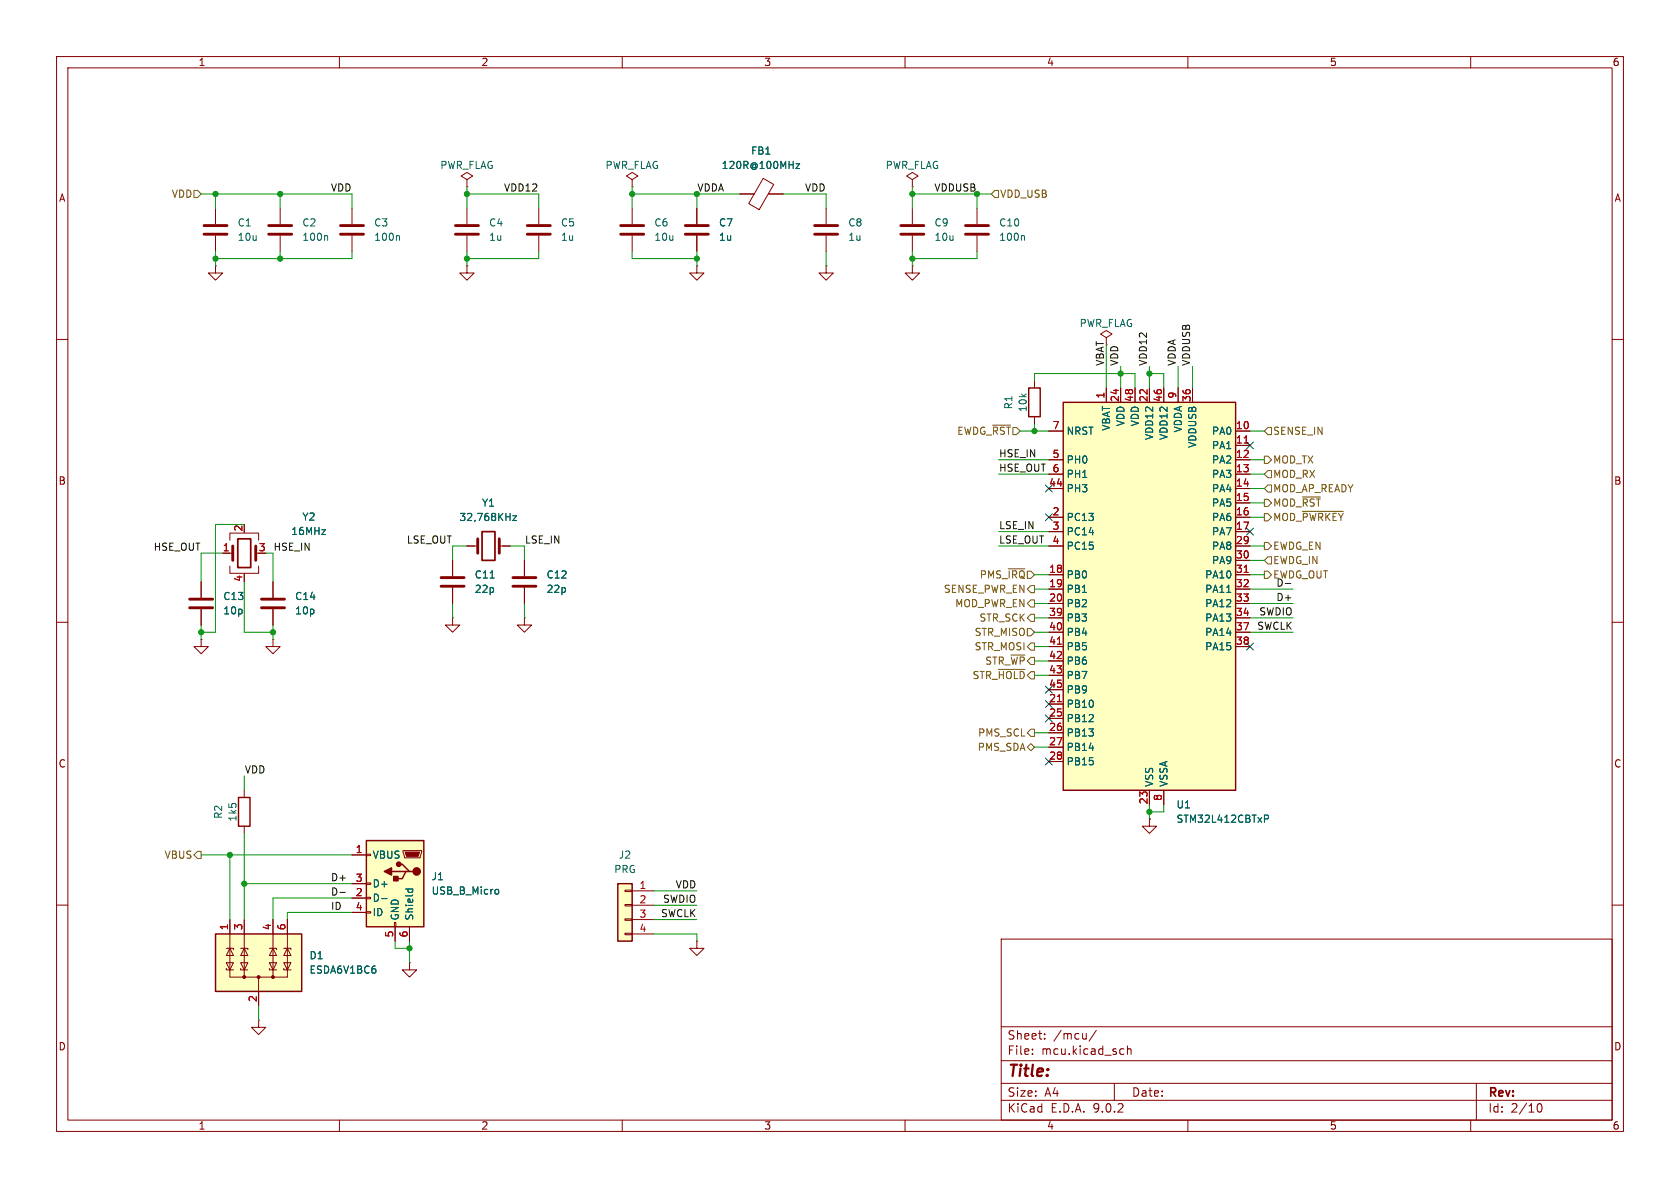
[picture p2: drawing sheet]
<svg xmlns="http://www.w3.org/2000/svg" width="297mm" height="210mm" viewBox="0 0 297 210" stroke-linecap="round" stroke-linejoin="round" font-family="sans-serif">
<g fill="none" stroke="#840000" stroke-width=".18">
<path d="M10 10h277v190h-277zM12 12h273v186h-273zM60 10v2M110 10v2M160 10v2M210 10v2M260 10v2M111.8 36.8v2.8M123.2 36.8v2.8M130.8 34.3h2.5M134.9 31.5l1.9 1.1-2.6 4.5-1.8-1.1zM135.8 34.3h2.6"/>
<path d="M111.8 41.7v2.8M123.2 41.7v2.8M161.3 47v1.3h-1.3l1.3 1.2 1.3-1.2h-1.3M161.3 47h.1M195.6 59.7l1-.6-1-.7-1 .7 1 .6v1.3M10 60h2M182.9 67.3v1.3M182.9 73.7v1.2M285 60h2M10 110h2M48.3 102.9v2.8M48.3 107.7v2.8"/>
<path d="M285 110h2M43.2 139.7v1.3M43.2 146.1v1.2M10 160h2M177 166h108v32h-108zM285 160h2M60 198v2M110 198v2M160 198v2M177 194.5h108M177 191.5h108M177 187.5h108"/>
<path d="M177 181.5h108M182.5 186.3v.1M182.5 185.5v.1M184.7 183.6v.1M184.7 182.8v.1M193.8 182.1l-1.3 2M197 191.5v3M198.2 185.4l.5 .1M198.7 186.3l-.5 .1M199.3 185.5l.2-.1 .4 .1 .1 .9M199.3 184.9v1.5M210 198v2"/>
<path d="M260 198v2M261 191.5v6.5M271.7 195.7l.2-.5 .2-.1a.81 .81 0 0 1 .6 .6 .81 .81 0 0 1-.3 .8h-.4l-.3-.5"/>
</g>
<path d="M181.9 68.6h2v5.1h-2zM42.2 141h2v5.1h-2z" fill="none" stroke="#840000" stroke-width=".25"/>
<path d="M109.7 39.9h4.1M121.2 39.9h4M109.7 41.4h4.1M121.2 41.4h4M46.2 105.9h4.1M46.2 107.4h4.1" fill="none" stroke="#840000" stroke-width=".51"/>
<path d="M140.7 28.9h.7l-.7 .9h.7" fill="none" stroke="#006464" stroke-width=".18"/>
<path d="M38.1 165.1h15.2v10.2h-15.2z" fill="#ffffc2"/>
<path d="M38.1 165.1h15.2v10.2h-15.2z" fill="none" stroke="#840000" stroke-width=".25"/>
<g fill="none" stroke="#840000" stroke-width=".18">
<path d="M82.5 31.8l1.1-.7-1.1-.6-1 .6 1 .7v1.2M82.5 33h.1M95.2 36.8v2.8M111.8 31.8l1-.7-1-.6-1.1 .6 1.1 .7v1.2M111.8 33h.1M146 36.8v2.8M95.2 41.7v2.8M146 47v1.3h-1.2l1.2 1.2 1.3-1.2h-1.3M146 47h.1M146 41.7v2.8M39.4 97.8h1.7M40.6 95.5v-1.3h5.1v1.3"/>
<path d="M80 99.1v2.8M82.5 96.5h2M88.3 96.5h1.9M92.7 99.1v2.8M35.6 113v1.3h-1.3l1.3 1.3 1.2-1.3h-1.2M35.6 113h.1M40.6 100.1v1.2h5.1v-1.2M43.2 101.3v.3M80 109.2v1.3h-1.3l1.3 1.3 1.3-1.3h-1.3M80 109.2h.1M80 103.9v2.8M92.7 109.2v1.3h-1.3l1.3 1.3 1.3-1.3h-1.3"/>
<path d="M92.7 109.2h.1M92.7 103.9v2.8M40 167.6h1.3v.3M40 171.2v.3h1.3M40 170.2h1.3l-.7 1.3zM40.6 167.6l.7 1.3h-1.3zM40.6 162.6v10.1h10.2v-10.1M42.5 167.6h1.3v.3M42.5 171.2v.3h1.3M42.5 170.2h1.3l-.6 1.3zM43.2 167.6l.6 1.3h-1.3zM43.2 162.6v10.1"/>
<path d="M45.7 172.7v5.1M47.6 167.6h1.3v.3M47.6 171.2v.3h1.3M47.6 170.2h1.3l-.6 1.3zM48.3 167.6l.6 1.3h-1.3zM48.3 162.6v10.1M50.2 167.6h1.2v.3M50.2 171.2v.3h1.2M50.2 170.2h1.2l-.6 1.3zM50.8 167.6l.6 1.3h-1.2zM72.4 170.2v1.3h-1.3l1.3 1.2 1.3-1.2h-1.3M72.4 170.2h.1"/>
<path d="M123.2 166.4v1.2h-1.3l1.3 1.3 1.3-1.3h-1.3M123.2 166.4h.1M45.7 180.3v1.3h-1.3l1.3 1.3 1.3-1.3h-1.3M45.7 180.3h.1"/>
</g>
<g fill="#840000" stroke="#840000" stroke-width=".18">
<circle cx="43.2" cy="172.7" r=".25"/>
<circle cx="45.7" cy="172.7" r=".25"/>
<circle cx="48.3" cy="172.7" r=".25"/>
</g>
<path d="M93.2 39.9h4.1M144 39.9h4.1M93.2 41.4h4.1M144 41.4h4.1M41.1 96.5v2.6M45.2 96.5v2.6M84.5 95.3v2.5M88.3 95.3v2.5M78 102.1h4M78 103.6h4M90.7 102.1h4M90.7 103.6h4" fill="none" stroke="#840000" stroke-width=".51"/>
<path d="M42 95.3h2.3v5h-2.3zM85.2 94h2.3v5.1h-2.3z" fill="none" stroke="#840000" stroke-width=".3"/>
<path d="M90.7 91.2h.6l-.6 .8h.6M86.7 102.2h.7" fill="none" stroke="#006464" stroke-width=".18"/>
<path d="M64.8 148.6h10.1v15.2h-10.1z" fill="#ffffc2"/>
<path d="M64.8 148.6h10.1v15.2h-10.1zM69.2 154.1h2.6M70.5 152.8h.6l1.3 1.3h.6M72.4 154.1h-.6l-.7 1.2h-1.3" fill="none" stroke="#840000" stroke-width=".25"/>
<g fill="none" stroke="#840000" stroke-width=".18">
<path d="M35.6 102.9v2.8M35.6 107.7v2.8M62.2 151.1h2.6M62.2 156.2h2.6M62.2 158.8h2.6M64.8 151h.7v.3h-.7zM64.8 156.1h.7v.2h-.7zM64.8 158.6h.7v.3h-.7zM71.2 150.4h3.3v.2l-.2 1h-2.8zM62.2 161.3h2.6M64.8 161.2h.7v.2h-.7zM69.7 163.1h.3v.7h-.3z"/>
<path d="M69.8 163.8v2.6M72.4 163.8v2.6"/>
</g>
<path d="M71.6 150.6h2.6l-.3 .8h-2z" fill="#840000" stroke="#840000" stroke-width=".18"/>
<g fill="#840000" stroke="#840000" stroke-width=".25">
<path d="M69.6 154.9h.8v.8h-.8z"/>
<path d="M67.9 154.1l1.3-.7v1.3z"/>
<circle cx="73.7" cy="154.1" r=".63"/>
<circle cx="70.5" cy="152.8" r=".38"/>
</g>
<path d="M67.5 158.8h.9M71.7 157.2h1.3M72.2 157.2l-.1 .3M72.9 157.2l.1 .3M87.7 157.2l.3 .1 .2 .2-.1 .4-.4 .2" fill="none" stroke="#006464" stroke-width=".18"/>
<path d="M33.5 105.9h4.1M33.5 107.4h4.1" fill="none" stroke="#840000" stroke-width=".51"/>
<path d="M109.2 156.2h2.6v10.2h-2.6z" fill="#ffffc2"/>
<path d="M109.2 156.2h2.6v10.2h-2.6z" fill="none" stroke="#840000" stroke-width=".25"/>
<path d="M161.3 31.8l1-.7-1-.6-1 .6 1 .7v1.2M161.3 33h.1M123.2 47v1.3h-1.3l1.3 1.2 1.3-1.2h-1.3M123.2 47h.1M110.5 157.4h1.3v.2h-1.3zM110.5 159.9h1.3v.2h-1.3zM111.8 157.5h3.8M110.5 162.4h1.3v.3h-1.3zM110.5 165h1.3v.2h-1.3zM111.8 160h3.8M111.8 162.6h3.8M111.8 165.1h3.8" fill="none" stroke="#840000" stroke-width=".18"/>
<path d="M188 71.1h30.4v68.6h-30.4z" fill="#ffffc2"/>
<path d="M188 71.1h30.4v68.6h-30.4z" fill="none" stroke="#840000" stroke-width=".25"/>
<g fill="none" stroke="#840000" stroke-width=".18">
<path d="M38.1 36.8v2.8M49.5 36.8v2.8M62.2 36.8v2.8M82.5 36.8v2.8M123.2 36.8v2.8M130.8 34.3h2.5M135.9 34.3h2.5M161.3 36.8v2.8M172.7 36.8v2.8M38.1 47v1.3h-1.3l1.3 1.2 1.3-1.2h-1.3M38.1 47h.1M38.1 41.7v2.8"/>
<path d="M49.5 41.7v2.8M62.2 41.7v2.8M82.5 47v1.3h-1.2l1.2 1.2 1.3-1.2h-1.3M82.5 47h.1M82.5 41.7v2.8M123.2 41.7v2.8M161.3 41.7v2.8M172.7 41.7v2.8M185.4 76.2h2.6M195.6 68.6v2.5M198.1 68.6v2.5M200.7 68.6v2.5"/>
<path d="M203.2 68.6v2.5M205.7 68.6v2.5M208.3 68.6v2.5M210.8 68.6v2.5M218.4 76.2h2.6M218.4 78.7h2.6M39.4 97.8h1.2M80 99.1v2.8M82.5 96.5h1.3M88.9 96.5h1.3M92.7 99.1v2.8M185.4 81.3h2.6"/>
<path d="M185.4 83.8h2.6M185.4 86.4h2.6M185.4 91.4h2.6M185.4 94h2.6M185.4 96.5h2.6M218.4 81.3h2.6M218.4 83.8h2.6M218.4 86.4h2.6M218.4 91.4h2.6M218.4 94h2.6M218.4 96.5h2.6M218.4 88.9h2.6"/>
<path d="M218.4 99.1h2.6M35.6 102.9v2.8M35.6 107.7v2.8M48.3 113v1.3h-1.3l1.3 1.3 1.2-1.3h-1.2M48.3 113h.1M48.3 102.9v2.8M48.3 107.7v2.8M80 103.9v2.8M92.7 103.9v2.8M185.4 101.6h2.6M185.4 104.1h2.6M185.4 106.7h2.6"/>
<path d="M185.4 109.2h2.6M185.4 111.8h2.6M185.4 114.3h2.6M185.4 116.8h2.6M185.4 119.4h2.6M218.4 101.6h2.6M218.4 104.1h2.6M218.4 106.7h2.6M218.4 109.2h2.6M218.4 111.8h2.6M218.4 114.3h2.6M185.4 121.9h2.6"/>
<path d="M185.4 124.5h2.6M185.4 127h2.6M185.4 129.5h2.6M185.4 132.1h2.6M185.4 134.6h2.6M203.2 139.7v2.5M205.7 139.7v2.5M62.2 151.1h2.6M62.2 156.2h2.6M62.2 158.8h2.6M203.2 144.8v1.3h-1.3l1.3 1.2 1.3-1.2h-1.3M203.2 144.8h.1"/>
<path d="M40.6 162.6v2.5M43.2 162.6v2.5M45.7 175.3v2.5M48.3 162.6v2.5M50.8 162.6v2.5M62.2 161.3h2.6M69.8 163.8v2.6M72.4 163.8v2.6"/>
</g>
<path d="M220 78.3h.7M186.9 113.9h.8M220 101.2h.7M186.9 124h.8" fill="none" stroke="#a90000" stroke-width=".18"/>
<g fill="none" stroke="#006464" stroke-width=".18">
<path d="M140.7 28.9h.7l-.7 .9h.7M57.7 41.6l.2 .2v.7M70.4 41.6l.2 .2v.7M180.9 41.6l.2 .2v.7M90.7 91.2h.6l-.6 .8h.6M86.7 102.2h.7M216.9 104.7h.7M67.5 158.8h.9M71.7 157.2h1.3M72.2 157.2l-.1 .3M72.9 157.2l.1 .3M87.7 157.2l.3 .1 .2 .2-.1 .4-.4 .2"/>
<path d="M223.5 144.1h.5l.3 .2-.2 .4-.6 .1"/>
</g>
<path d="M36.1 39.9h4M47.5 39.9h4.1M60.2 39.9h4.1M80.5 39.9h4.1M159.3 39.9h4M170.7 39.9h4.1M36.1 41.4h4M47.5 41.4h4.1M60.2 41.4h4.1M80.5 41.4h4.1M159.3 41.4h4M170.7 41.4h4.1" fill="none" stroke="#840000" stroke-width=".51"/>
<g fill="none" stroke="#725600" stroke-width=".18">
<path d="M34.3 33.7h.6l.7 .6-.7 .6h-.6zM175.9 33.7h.6v1.2h-.6l-.6-.6zM175.5 75.2h3.2M224.2 75.6h.6v1.2h-.6l-.7-.6zM223.5 80.6h.7l.6 .7-.6 .6h-.7zM223.5 90.8h.7l.6 .6-.6 .7h-.7zM223.5 95.9h.7l.6 .6-.6 .7h-.7zM223.5 88.3h.7l.6 .6-.6 .6h-.7zM224.2 98.4h.6v1.3h-.6l-.7-.6zM224.2 83.2h.6v1.3h-.6l-.7-.7zM224.2 85.7h.6v1.3h-.6l-.7-.6zM230.2 90.4h7.3"/>
<path d="M230.2 87.9h3.2M176.5 118.3h4.7M178.2 100.6h3M181.6 111.1h.6l.7 .7-.7 .6h-.6zM182.2 113.7h.7v1.2h-.7l-.6-.6zM182.2 108.6h.7v1.3h-.7l-.6-.7zM182.2 106h.7v1.3h-.7l-.6-.6zM182.2 103.5h.7v1.3h-.7l-.6-.7zM223.5 101h.7l.6 .6-.6 .6h-.7zM182.2 128.9h.7v1.3h-.7l-.6-.7zM182.2 131.4l.7 .7-.7 .6-.6-.6zM34.9 150.5h.7v1.3h-.7l-.6-.7z"/>
</g>
<path d="M60.1 157.8h1" fill="none" stroke="#0f0f0f" stroke-width=".18"/>
<g fill="none" stroke="#009600" stroke-width=".18">
<path d="M35.6 34.3h26.6v2.5M38.1 34.3v2.5M49.5 34.3v2.5M82.5 34.3h12.7v2.5M82.5 33v3.8M111.8 34.3h19M111.8 33v3.8M123.2 34.3v2.5M138.4 34.3h7.6v2.5M161.3 33v3.8M161.3 34.3h14M172.7 34.3v2.5"/>
<path d="M38.1 44.5v2.5M49.5 44.5v1.2M62.2 44.5v1.2h-24.1M82.5 44.5v2.5M95.2 44.5v1.2h-12.7M111.8 44.5v1.2h11.4M123.2 44.5v2.5M146 44.5v2.5M161.3 44.5v2.5M172.7 44.5v1.2h-11.4M180.3 76.2h5.1M182.9 67.3v-1.3h17.8v2.6"/>
<path d="M182.9 74.9v1.3M195.6 61v7.6M198.1 64.8v3.8M203.2 66h2.5v2.6M203.2 64.8v3.8M208.3 64.8v3.8M210.8 64.8v3.8M221 76.2h2.5M39.4 97.8h-3.8v5.1M43.2 92.7h-5.1v19.1h-2.5M47 97.8h1.3v5.1M82.5 96.5h-2.5v2.6"/>
<path d="M90.2 96.5h2.5v2.6M176.5 83.8h8.9M176.5 96.5h8.9M176.5 94h8.9M176.5 81.3h8.9M221 86.4h2.5M221 91.4h2.5M221 83.8h2.5M221 88.9h2.5M221 96.5h2.5M221 81.3h2.5M221 99.1h2.5"/>
<path d="M35.6 110.5v2.5M43.2 102.9v8.9h5.1M48.3 110.5v2.5M80 106.7v2.5M92.7 106.7v2.5M182.9 101.6h2.5M182.9 114.3h2.5M182.9 119.4h2.5M182.9 111.8h2.5M182.9 109.2h2.5M182.9 106.7h2.5M182.9 116.8h2.5"/>
<path d="M182.9 104.1h2.5M221 101.6h2.5M221 111.8h7.6M221 109.2h7.6M221 106.7h7.6M221 104.1h7.6M43.2 137.2v2.5M182.9 132.1h2.5M182.9 129.5h2.5M35.6 151.1h26.6M40.6 151.1v11.5M43.2 147.3v15.3"/>
<path d="M43.2 156.2h19M62.2 158.8h-13.9v3.8M115.6 157.5h7.6M203.2 142.2v2.6M205.7 142.2v1.3h-2.5M45.7 177.8v2.5M62.2 161.3h-11.4v1.3M69.8 166.4v1.2h2.6M72.4 166.4v3.8M115.6 160h7.6M115.6 162.6h7.6M115.6 165.1h7.6v1.3"/>
</g>
<g fill="none" stroke="#000084" stroke-width=".18">
<path d="M220.4 78.1l1.2 1.2M221.6 78.1l-1.2 1.2M184.8 90.8l1.2 1.2M184.8 85.8l1.2 1.2M186 90.8l-1.2 1.2M186 85.8l-1.2 1.2M220.4 93.4l1.2 1.2M221.6 93.4l-1.2 1.2M220.4 113.7l1.2 1.2M221.6 113.7l-1.2 1.2M184.8 121.3l1.2 1.2M184.8 123.9l1.2 1.2"/>
<path d="M184.8 126.4l1.2 1.2M184.8 134l1.2 1.2M186 121.3l-1.2 1.2M186 123.9l-1.2 1.2M186 126.4l-1.2 1.2M186 134l-1.2 1.2"/>
</g>
<g fill="#009600" stroke="#009600" stroke-width=".18">
<circle cx="40.6" cy="151.1" r=".46"/>
<circle cx="72.4" cy="167.6" r=".46"/>
<circle cx="43.2" cy="156.2" r=".46"/>
<circle cx="203.2" cy="143.5" r=".46"/>
<circle cx="38.1" cy="45.7" r=".46"/>
<circle cx="198.1" cy="66" r=".46"/>
<circle cx="203.2" cy="66" r=".46"/>
<circle cx="161.3" cy="34.3" r=".46"/>
<circle cx="161.3" cy="45.7" r=".46"/>
<circle cx="172.7" cy="34.3" r=".46"/>
<circle cx="35.6" cy="111.8" r=".46"/>
<circle cx="48.3" cy="111.8" r=".46"/>
<circle cx="123.2" cy="34.3" r=".46"/>
<circle cx="111.8" cy="34.3" r=".46"/>
<circle cx="123.2" cy="45.7" r=".46"/>
<circle cx="182.9" cy="76.2" r=".46"/>
<circle cx="49.5" cy="45.7" r=".46"/>
<circle cx="82.5" cy="45.7" r=".46"/>
<circle cx="49.5" cy="34.3" r=".46"/>
<circle cx="38.1" cy="34.3" r=".46"/>
<circle cx="82.5" cy="34.3" r=".46"/>
</g>
<text font-size="2.8" fill="#840000" x="178" y="190.9">Title:</text>
<g font-size="2.1" fill="#840000">
<text x="178" y="184">Sheet:</text>
<text x="186.2" y="184">/mcu/</text>
<text x="178" y="186.7">File:</text>
<text x="184.1" y="186.7">mcu.kicad_sch</text>
<text x="178" y="196.9">KiCad</text>
<text x="178" y="194.1">Size:</text>
<text x="184.7" y="194.1">A4</text>
<text x="185.7" y="196.9">E.D.A.</text>
<text x="193.3" y="196.9">9.0.2</text>
<text x="200" y="194.1">Date:</text>
<text x="263" y="194.3">Rev:</text>
<text x="263" y="196.9">Id:</text>
<text x="267.1" y="196.9">2/10</text>
</g>
<g font-size="1.8" fill="#840000">
<text x="35" y="11.9">1</text>
<text x="85" y="11.9">2</text>
<text x="135" y="11.9">3</text>
<text x="185" y="11.9">4</text>
<text x="235" y="11.9">5</text>
<text x="285" y="11.9">6</text>
<text x="10.3" y="35.9">A</text>
<text x="285.3" y="35.9">A</text>
<text x="10.3" y="85.9">B</text>
<text x="285.3" y="85.9">B</text>
<text x="10.3" y="135.9">C</text>
<text x="285.3" y="135.9">C</text>
<text x="10.3" y="185.9">D</text>
<text x="285.3" y="185.9">D</text>
<text x="35" y="199.9">1</text>
<text x="85" y="199.9">2</text>
<text x="135" y="199.9">3</text>
<text x="185" y="199.9">4</text>
<text x="235" y="199.9">5</text>
<text x="285" y="199.9">6</text>
</g>
<g font-size="1.8" fill="#006464">
<text x="132.7" y="27.5">FB1</text>
<text x="77.7" y="30.1">PWR_FLAG</text>
<text x="106.9" y="30.1">PWR_FLAG</text>
<text x="127.5" y="30.1">120R@100MHz</text>
<text x="156.5" y="30.1">PWR_FLAG</text>
<text x="41.9" y="40.2">C1</text>
<text x="53.3" y="40.2">C2</text>
<text x="66" y="40.2">C3</text>
<text x="86.4" y="40.2">C4</text>
<text x="99.1" y="40.2">C5</text>
<text x="115.6" y="40.2">C6</text>
<text x="127" y="40.2">C7</text>
<text x="149.9" y="40.2">C8</text>
<text x="165.1" y="40.2">C9</text>
<text x="176.5" y="40.2">C10</text>
<text x="41.9" y="42.8">10u</text>
<text x="53.3" y="42.8">100n</text>
<text x="66" y="42.8">100n</text>
<text x="86.4" y="42.8">1u</text>
<text x="99.1" y="42.8">1u</text>
<text x="115.6" y="42.8">10u</text>
<text x="127" y="42.8">1u</text>
<text x="149.9" y="42.8">1u</text>
<text x="165.1" y="42.8">10u</text>
<text x="176.5" y="42.8">100n</text>
<text x="190.8" y="58">PWR_FLAG</text>
<text x="179.2" y="72.5" transform="rotate(-90 179.2 72.5)">R1</text>
<text x="181.7" y="72.9" transform="rotate(-90 181.7 72.9)">10k</text>
<text x="188.5" y="77.1">NRST</text>
<text x="196.4" y="76.2" transform="rotate(-90 196.4 76.2)">VBAT</text>
<text x="199" y="75.5" transform="rotate(-90 199 75.5)">VDD</text>
<text x="201.5" y="75.5" transform="rotate(-90 201.5 75.5)">VDD</text>
<text x="204.1" y="77.9" transform="rotate(-90 204.1 77.9)">VDD12</text>
<text x="206.6" y="77.9" transform="rotate(-90 206.6 77.9)">VDD12</text>
<text x="209.1" y="76.5" transform="rotate(-90 209.1 76.5)">VDDA</text>
<text x="214.2" y="77.1">PA0</text>
<text x="188.5" y="82.1">PH0</text>
<text x="211.7" y="79.3" transform="rotate(-90 211.7 79.3)">VDDUSB</text>
<text x="214.2" y="79.6">PA1</text>
<text x="214.2" y="82.1">PA2</text>
<text x="85.1" y="89.8">Y1</text>
<text x="188.5" y="84.7">PH1</text>
<text x="188.5" y="87.2">PH3</text>
<text x="214.2" y="84.7">PA3</text>
<text x="214.2" y="87.2">PA4</text>
<text x="214.2" y="89.8">PA5</text>
<text x="51.4" y="94.8">16MHz</text>
<text x="53.4" y="92.2">Y2</text>
<text x="81.1" y="92.3">32,768KHz</text>
<text x="188.5" y="92.3">PC13</text>
<text x="188.5" y="94.8">PC14</text>
<text x="214.2" y="92.3">PA6</text>
<text x="214.2" y="94.8">PA7</text>
<text x="188.5" y="97.4">PC15</text>
<text x="214.2" y="97.4">PA8</text>
<text x="214.2" y="99.9">PA9</text>
<text x="39.4" y="106.3">C13</text>
<text x="52.1" y="106.3">C14</text>
<text x="83.8" y="102.5">C11</text>
<text x="83.8" y="105">22p</text>
<text x="96.5" y="102.5">C12</text>
<text x="96.5" y="105">22p</text>
<text x="188.5" y="102.5">PB0</text>
<text x="188.5" y="105">PB1</text>
<text x="188.5" y="107.5">PB2</text>
<text x="213" y="102.5">PA10</text>
<text x="213" y="105">PA11</text>
<text x="213" y="107.5">PA12</text>
<text x="39.4" y="108.8">10p</text>
<text x="52.1" y="108.8">10p</text>
<text x="188.5" y="110.1">PB3</text>
<text x="188.5" y="112.6">PB4</text>
<text x="213" y="110.1">PA13</text>
<text x="213" y="112.6">PA14</text>
<text x="188.5" y="115.2">PB5</text>
<text x="188.5" y="117.7">PB6</text>
<text x="213" y="115.2">PA15</text>
<text x="188.5" y="120.2">PB7</text>
<text x="188.5" y="122.8">PB9</text>
<text x="188.5" y="125.3">PB10</text>
<text x="188.5" y="127.9">PB12</text>
<text x="188.5" y="130.4">PB13</text>
<text x="188.5" y="132.9">PB14</text>
<text x="188.5" y="135.5">PB15</text>
<text x="204.1" y="139.2" transform="rotate(-90 204.1 139.2)">VSS</text>
<text x="206.6" y="139.2" transform="rotate(-90 206.6 139.2)">VSSA</text>
<text x="207.9" y="143.1">U1</text>
<text x="39.5" y="144.9" transform="rotate(-90 39.5 144.9)">R2</text>
<text x="42" y="145.3" transform="rotate(-90 42 145.3)">1k5</text>
<text x="207.9" y="145.6">STM32L412CBTxP</text>
<text x="65.8" y="152">VBUS</text>
<text x="76.2" y="155.8">J1</text>
<text x="108.5" y="154.5">PRG</text>
<text x="109.3" y="152">J2</text>
<text x="65.8" y="157.1">D+</text>
<text x="65.8" y="159.6">D-</text>
<text x="76.2" y="158.3">USB_B_Micro</text>
<text x="65.8" y="162.2">ID</text>
<text x="70.7" y="162.8" transform="rotate(-90 70.7 162.8)">GND</text>
<text x="73.3" y="162.8" transform="rotate(-90 73.3 162.8)">Shield</text>
<text x="54.6" y="169.8">D1</text>
<text x="54.6" y="172.3">ESDA6V1BC6</text>
</g>
<g font-size="1.8" fill="#725600">
<text x="30.3" y="35.2">VDD</text>
<text x="176.7" y="35.2">VDD_USB</text>
<text x="169.1" y="77.1">EWDG_~{RST}</text>
<text x="225" y="77.1">SENSE_IN</text>
<text x="225" y="82.1">MOD_TX</text>
<text x="225" y="84.7">MOD_RX</text>
<text x="225" y="87.2">MOD_AP_READY</text>
<text x="225" y="89.8">MOD_~{RST}</text>
<text x="225" y="92.3">MOD_~{PWRKEY}</text>
<text x="225" y="99.9">EWDG_IN</text>
<text x="225" y="97.4">EWDG_EN</text>
<text x="166.8" y="105">SENSE_PWR_EN</text>
<text x="168.8" y="107.5">MOD_PWR_EN</text>
<text x="173.1" y="102.5">PMS_~{IRQ}</text>
<text x="172.2" y="112.6">STR_MISO</text>
<text x="173.1" y="110.1">STR_SCK</text>
<text x="172.2" y="115.2">STR_MOSI</text>
<text x="174.1" y="117.7">STR_~{WP}</text>
<text x="171.8" y="120.2">STR_~{HOLD}</text>
<text x="172.8" y="130.4">PMS_SCL</text>
<text x="172.7" y="132.9">PMS_SDA</text>
<text x="29" y="152">VBUS</text>
</g>
<g font-size="1.8" fill="#0f0f0f">
<text x="58.4" y="33.9">VDD</text>
<text x="89" y="33.9">VDD12</text>
<text x="123.2" y="33.9">VDDA</text>
<text x="142.2" y="33.9">VDD</text>
<text x="165.1" y="33.9">VDDUSB</text>
<text x="195.2" y="64.8" transform="rotate(-90 195.2 64.8)">VBAT</text>
<text x="197.8" y="64.8" transform="rotate(-90 197.8 64.8)">VDD</text>
<text x="202.9" y="64.8" transform="rotate(-90 202.9 64.8)">VDD12</text>
<text x="207.9" y="64.8" transform="rotate(-90 207.9 64.8)">VDDA</text>
<text x="210.5" y="64.8" transform="rotate(-90 210.5 64.8)">VDDUSB</text>
<text x="176.5" y="80.9">HSE_IN</text>
<text x="176.5" y="83.5">HSE_OUT 6</text>
<text x="176.5" y="93.6">LSE_IN</text>
<text x="27.1" y="97.4">HSE_OUT</text>
<text x="48.3" y="97.4">HSE_IN</text>
<text x="71.8" y="96.2">LSE_OUT</text>
<text x="92.7" y="96.2">LSE_IN</text>
<text x="176.5" y="96.2">LSE_OUT</text>
<text x="225" y="102.5">EWDG_OUT</text>
<text x="225.6" y="103.8">D-</text>
<text x="225.6" y="106.3">D+</text>
<text x="222.2" y="111.4">SWCLK</text>
<text x="222.5" y="108.9">SWDIO</text>
<text x="43.2" y="136.8">VDD</text>
<text x="58.4" y="155.9">D+</text>
<text x="58.4" y="158.4">D-</text>
<text x="58.4" y="160.9">ID</text>
<text x="117.1" y="159.7">SWDIO</text>
<text x="119.4" y="157.1">VDD</text>
<text x="116.8" y="162.2">SWCLK</text>
</g>
<g font-size="1.8" fill="#a90000">
<text x="195.3" y="70.6" transform="rotate(-90 195.3 70.6)">1</text>
<text x="197.9" y="71.2" transform="rotate(-90 197.9 71.2)">24</text>
<text x="200.4" y="71.2" transform="rotate(-90 200.4 71.2)">48</text>
<text x="202.9" y="71.2" transform="rotate(-90 202.9 71.2)">22</text>
<text x="205.5" y="71.2" transform="rotate(-90 205.5 71.2)">46</text>
<text x="208" y="70.6" transform="rotate(-90 208 70.6)">9</text>
<text x="210.6" y="71.2" transform="rotate(-90 210.6 71.2)">36</text>
<text x="186" y="75.9">7</text>
<text x="218.4" y="75.9">10</text>
<text x="186" y="81">5</text>
<text x="186" y="83.6">6</text>
<text x="218.4" y="78.5">11</text>
<text x="218.4" y="81">12</text>
<text x="218.4" y="83.6">13</text>
<text x="185.4" y="86.1">44</text>
<text x="218.4" y="86.1">14</text>
<text x="218.4" y="88.6">15</text>
<text x="42.9" y="94.1" transform="rotate(-90 42.9 94.1)">2</text>
<text x="186" y="91.2">2</text>
<text x="186" y="93.7">3</text>
<text x="218.4" y="91.2">16</text>
<text x="218.4" y="93.7">17</text>
<text x="39.3" y="97.5">1</text>
<text x="45.6" y="97.5">3</text>
<text x="185.4" y="101.3">18</text>
<text x="186" y="96.3">4</text>
<text x="218.4" y="96.3">29</text>
<text x="218.4" y="98.8">30</text>
<text x="218.4" y="101.3">31</text>
<text x="42.9" y="102.9" transform="rotate(-90 42.9 102.9)">4</text>
<text x="185.4" y="103.9">19</text>
<text x="185.4" y="106.4">20</text>
<text x="218.4" y="103.9">32</text>
<text x="218.4" y="106.4">33</text>
<text x="185.4" y="109">39</text>
<text x="185.4" y="111.5">40</text>
<text x="218.4" y="109">34</text>
<text x="218.4" y="111.5">37</text>
<text x="185.4" y="114">41</text>
<text x="185.4" y="116.6">42</text>
<text x="185.4" y="119.1">43</text>
<text x="218.4" y="114">38</text>
<text x="185.4" y="121.7">45</text>
<text x="185.4" y="124.2">21</text>
<text x="185.4" y="126.7">25</text>
<text x="185.4" y="129.3">26</text>
<text x="185.4" y="131.8">27</text>
<text x="185.4" y="134.4">28</text>
<text x="202.9" y="142.3" transform="rotate(-90 202.9 142.3)">23</text>
<text x="205.5" y="141.7" transform="rotate(-90 205.5 141.7)">8</text>
<text x="62.8" y="150.9">1</text>
<text x="62.8" y="156">3</text>
<text x="62.8" y="158.5">2</text>
<text x="62.8" y="161">4</text>
<text x="113" y="157.2">1</text>
<text x="113" y="159.8">2</text>
<text x="40.4" y="164.5" transform="rotate(-90 40.4 164.5)">1</text>
<text x="42.9" y="164.5" transform="rotate(-90 42.9 164.5)">3</text>
<text x="48" y="164.5" transform="rotate(-90 48 164.5)">4</text>
<text x="50.5" y="164.5" transform="rotate(-90 50.5 164.5)">6</text>
<text x="69.6" y="165.8" transform="rotate(-90 69.6 165.8)">5</text>
<text x="72.1" y="165.8" transform="rotate(-90 72.1 165.8)">6</text>
<text x="113" y="162.3">3</text>
<text x="113" y="164.8">4</text>
<text x="45.5" y="177.2" transform="rotate(-90 45.5 177.2)">2</text>
</g>
</svg>
